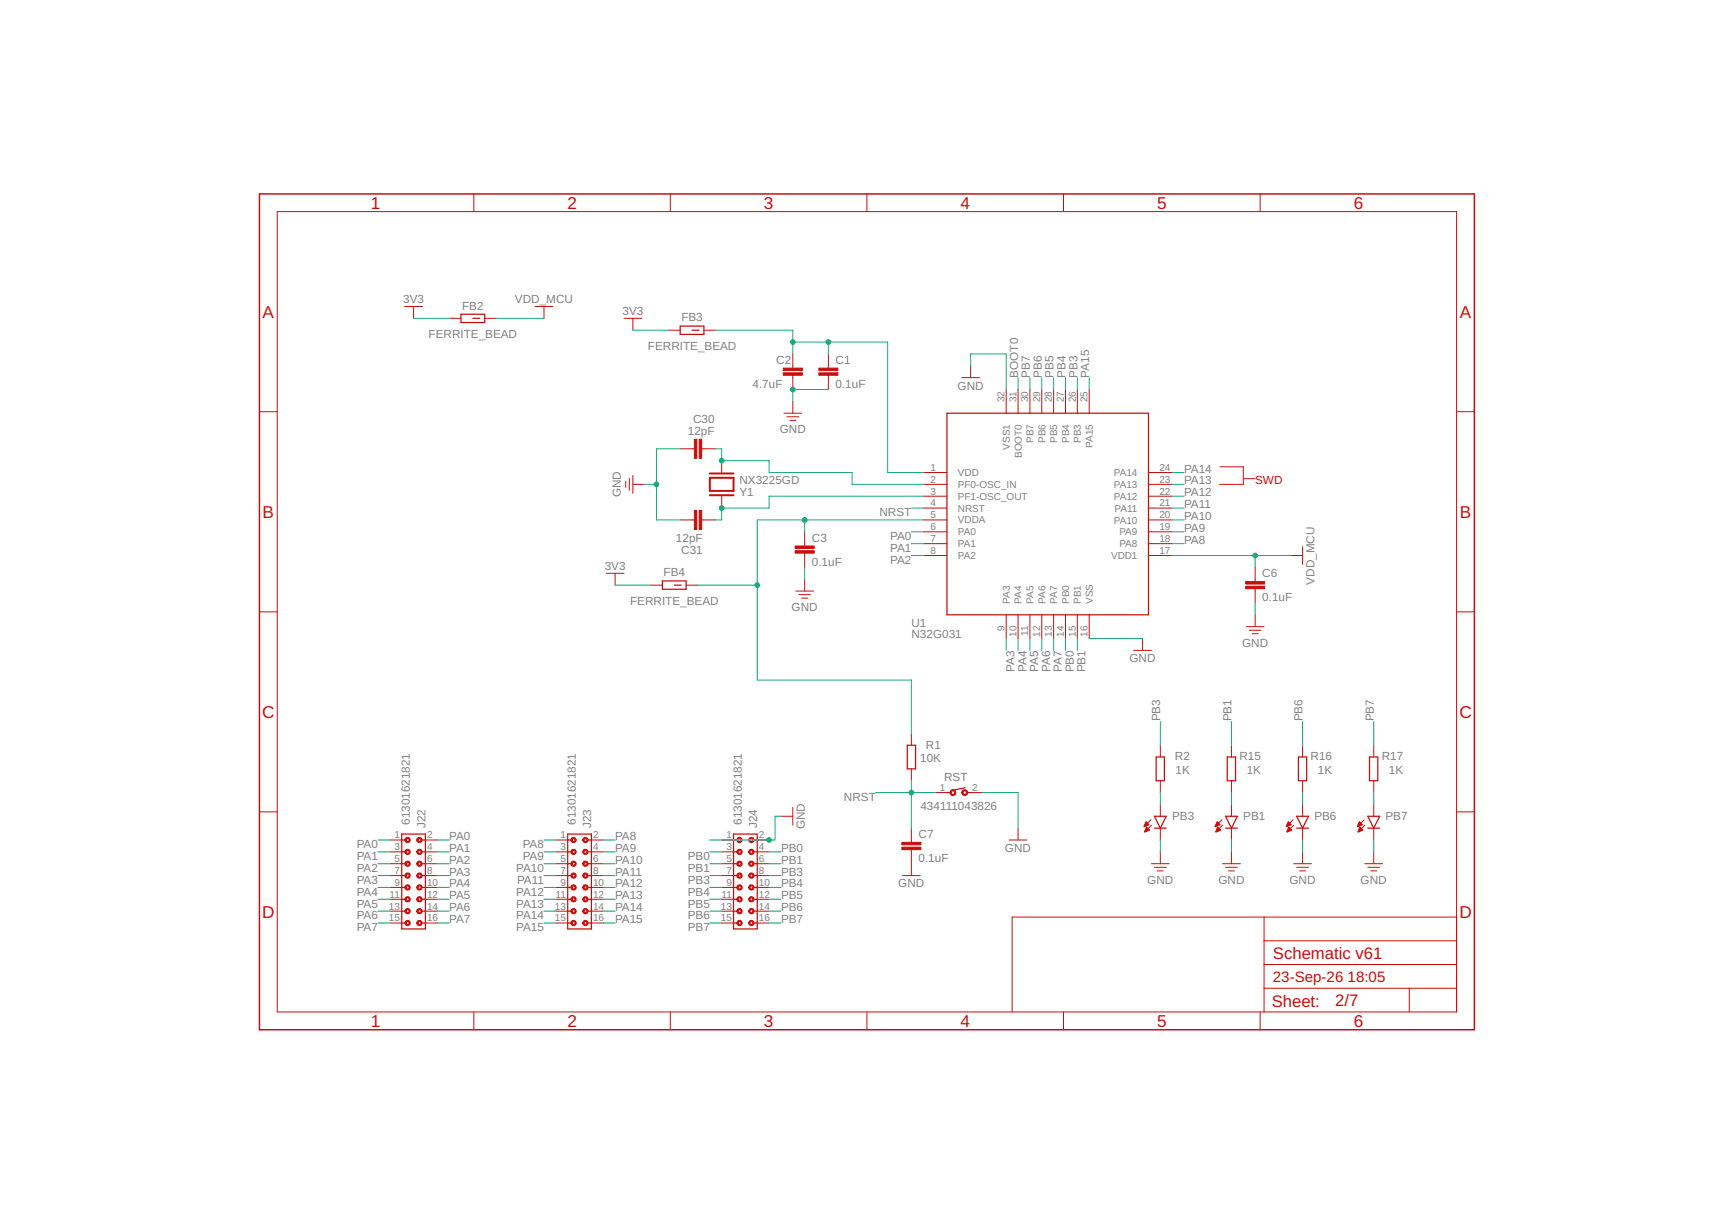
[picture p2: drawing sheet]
<svg xmlns="http://www.w3.org/2000/svg" width="297mm" height="210mm" viewBox="0 0 297 210" stroke-linecap="round" stroke-linejoin="round" font-family="sans-serif">
<g fill="none" stroke="#c90d0c" stroke-width=".17">
<path d="M47.5 36.3h202.2v137.1h-202.2zM81.2 33.2v3.1M114.9 33.2v3.1M148.6 33.2v3.1M182.3 33.2v3.1M216 33.2v3.1M69.4 52.5h3M70.9 52.5v2M77 54.5h2M83.1 54.5h2M91.7 52.5h3.1M93.2 52.5v2"/>
<path d="M107 54.5h3M108.5 54.5v2.1M114.6 56.6h2M120.6 56.6h2.1M44.5 70.5h3M116.6 76.9h2.4M120.2 76.9h2.5M123.7 78.9v2.1M134.4 70.8h3M134.9 71.4h2M135.4 72h1M135.9 60.6v2.5"/>
<path d="M135.9 64.3v2.4M135.9 68.8v2M142 60.6v2.5M142 64.3v2.4M164.8 64.7h3.1M166.4 62.7v2M172.5 66.7v4.1M174.5 66.7v4.1M176.5 66.7v4.1M178.6 66.7v4.1M180.6 66.7v4.1M182.6 66.7v4.1"/>
<path d="M184.7 66.7v4.1M186.7 66.7v4.1M209.1 80h4v3h-4.1M249.7 70.5h3M103.9 98.2h3.1M105.4 98.2v2.1M107.3 82.5v1M107.9 82v2M108.5 83h2M108.5 81.5v3M116.6 89.1h2.4M120.2 89.1h2.5"/>
<path d="M123.7 85v2.1M137.9 91.1v2.5M137.9 94.8v2.4M137.9 99.3v2M158.2 83h4.1M158.2 81h4.1M158.2 85h4.1M158.2 87.1h4.1M158.2 89.1h4.1M158.2 91.1h4.1M158.2 93.2h4.1M158.2 95.2h4.1"/>
<path d="M196.8 83h4.1M196.8 81h4.1M196.8 85h4.1M196.8 87.1h4.1M196.8 89.1h4.1M196.8 91.1h4.1M196.8 93.2h4.1M196.8 95.2h4.1M213.1 82h2M215.1 97.2v2.5M221.2 95.2h2.1M223.3 93.7v3"/>
<path d="M44.5 104.8h3M111.5 100.3h2M117.6 100.3h2M136.4 101.3h3M136.9 101.9h2M137.4 102.5h1M172.5 105.3v4.1M174.5 105.3v4.1M176.5 105.3v4.1M178.6 105.3v4.1M180.6 105.3v4.1M182.6 105.3v4.1"/>
<path d="M184.7 105.3v4.1M186.7 105.3v4.1M194.3 111.4h3.1M195.8 109.4v2M213.6 107.4h3.1M214.1 108h2.1M214.6 108.6h1M215.1 100.9v2.4M215.1 105.3v2.1M249.7 104.8h3M44.5 139.1h3M133.9 139.9h2"/>
<path d="M135.9 138.3v3.1M156.2 125.7v2M156.2 131.7v2.1M160.3 135.8h2M166.4 135.8h2M198.9 127.7v2M198.9 133.8v2M198.9 137.8v2.1M211.1 127.7v2M211.1 133.8v2M211.1 137.8v2.1M223.3 127.7v2"/>
<path d="M223.3 133.8v2M223.3 137.8v2.1M235.5 127.7v2M235.5 133.8v2M235.5 137.8v2.1M249.7 139.1h3M66.8 148h2.1M66.8 143.9h2.1M66.8 146h2.1M66.8 150h2.1M66.8 152.1h2.1M66.8 154.1h2.1"/>
<path d="M66.8 156.1h2.1M66.8 158.2h2.1M72.9 148h2.1M72.9 143.9h2.1M72.9 146h2.1M72.9 150h2.1M72.9 152.1h2.1M72.9 154.1h2.1M72.9 156.1h2.1M72.9 158.2h2.1M95.3 148h2M95.3 143.9h2"/>
<path d="M95.3 146h2M95.3 150h2M95.3 152.1h2M95.3 154.1h2M95.3 156.1h2M95.3 158.2h2M101.4 148h2M101.4 143.9h2M101.4 146h2M101.4 150h2M101.4 152.1h2M101.4 154.1h2"/>
<path d="M101.4 156.1h2M101.4 158.2h2M123.7 148h2M123.7 143.9h2M123.7 146h2M123.7 150h2M123.7 152.1h2M123.7 154.1h2M123.7 156.1h2M123.7 158.2h2M129.8 148h2M129.8 143.9h2"/>
<path d="M129.8 146h2M129.8 150h2M129.8 152.1h2M129.8 154.1h2M129.8 156.1h2M129.8 158.2h2M154.7 150h3M156.2 141.9v2.5M156.2 145.6v4.4M173 143.9h3M174.5 141.9v2M197.3 140.5l-1.2 1.1"/>
<path d="M197.4 148h3M197.4 141.4l-1.2 1.1M197.9 148.6h2M198.4 149.2h1M198.9 141.9v2M198.9 146v2M209.4 140.5l-1.1 1.1M209.5 148h3.1M209.5 141.4l-1.1 1.1M210.1 148.6h2M210.6 149.2h1M211.1 141.9v2"/>
<path d="M211.1 146v2M216.7 157.1v16.3M221.6 140.5l-1.1 1.1M221.7 148h3.1M221.7 141.4l-1.1 1.1M222.2 148.6h2.1M222.8 149.2h1M223.3 141.9v2M223.3 146v2M233.8 140.5l-1.1 1.1M233.9 148h3.1M233.9 141.4l-1.1 1.1"/>
<path d="M234.4 148.6h2.1M234.9 149.2h1.1M235.5 141.9v2M235.5 146v2M249.7 157.1h-76.2v16.3M81.2 173.4v3M114.9 173.4v3M148.6 173.4v3M182.3 173.4v3M216 173.4v3M216.7 169.3h33M216.7 165.3h33"/>
<path d="M216.7 161.2h33M241.6 169.3v4.1"/>
</g>
<path d="M44.5 33.2h208.2v143.2h-208.2z" fill="none" stroke="#c90d0c" stroke-width=".25"/>
<g fill="none" stroke="#c90d0c" stroke-width=".21">
<path d="M79 53.8h4.1v1.5h-4.1zM81 54.5h1.2M116.6 55.9h4v1.4h-4zM118.6 56.6h1.2M162.3 70.8h34.5v34.5h-34.5zM113.5 99.5h4.1v1.5h-4.1zM115.6 100.3h1.2M155.5 127.7h1.4v4h-1.4zM162.3 135.8h.6M165.4 135l-2.2 .4M165.8 135.8h.6M197.9 139.9h2l-1 2z"/>
<path d="M198.2 129.7h1.4v4.1h-1.4zM210.1 139.9h2l-1 2zM210.4 129.7h1.4v4.1h-1.4zM222.2 139.9h2.1l-1 2zM222.5 129.7h1.5v4.1h-1.5zM234.4 139.9h2.1l-1 2zM234.7 129.7h1.5v4.1h-1.5zM68.9 142.9h4v16.3h-4zM68.9 150h.6M68.9 148h.6M68.9 146h.6M68.9 143.9h.6"/>
<path d="M68.9 152.1h.6M68.9 158.2h.6M68.9 156.1h.6M68.9 154.1h.6M72.2 150h.7M72.2 148h.7M72.2 146h.7M72.2 143.9h.7M72.2 152.1h.7M72.2 158.2h.7M72.2 156.1h.7M72.2 154.1h.7"/>
<path d="M97.3 142.9h4.1v16.3h-4.1zM97.3 150h.7M97.3 148h.7M97.3 146h.7M97.3 143.9h.7M97.3 152.1h.7M97.3 158.2h.7M97.3 156.1h.7M97.3 154.1h.7M100.7 150h.7M100.7 148h.7M100.7 146h.7"/>
<path d="M100.7 143.9h.7M100.7 152.1h.7M100.7 158.2h.7M100.7 156.1h.7M100.7 154.1h.7M125.7 142.9h4.1v16.3h-4.1zM125.7 150h.7M125.7 148h.7M125.7 146h.7M125.7 143.9h.7M125.7 152.1h.7M125.7 158.2h.7"/>
<path d="M125.7 156.1h.7M125.7 154.1h.7M129.1 150h.7M129.1 148h.7M129.1 146h.7M129.1 143.9h.7M129.1 152.1h.7M129.1 158.2h.7M129.1 156.1h.7M129.1 154.1h.7M197.9 141.9h2M210.1 141.9h2"/>
<path d="M222.2 141.9h2.1M234.4 141.9h2.1"/>
</g>
<g fill="#c90d0c" stroke="#c90d0c" stroke-width=".17">
<path d="M140.4 63.9h3.2v.4h-3.2z"/>
<path d="M140.4 63.1h3.2v.4h-3.2z"/>
<path d="M134.3 63.9h3.2v.4h-3.2z"/>
<path d="M134.3 63.1h3.2v.4h-3.2z"/>
<path d="M136.3 94.4h3.3v.4h-3.3z"/>
<path d="M136.3 93.6h3.3v.4h-3.3z"/>
<path d="M213.5 100.5h3.3v.4h-3.3z"/>
<path d="M213.5 99.7h3.3v.4h-3.3z"/>
<path d="M154.6 145.2h3.2v.4h-3.2z"/>
<path d="M154.6 144.3h3.2v.5h-3.2z"/>
<path d="M119.8 75.3h.5v3.2h-.5z"/>
<path d="M119 75.3h.4v3.2h-.4z"/>
<path d="M119.8 87.5h.5v3.2h-.5z"/>
<path d="M119 87.5h.4v3.2h-.4z"/>
</g>
<g fill="#c90d0c" stroke="#c90d0c" stroke-width=".17">
<path d="M163 135.4a.51 .51 0 0 1 .8 .2 .51 .51 0 0 1-.4 .7 .51 .51 0 0 1-.6-.5h.2a.31 .31 0 0 1 .5-.2 .31 .31 0 0 1 0 .5 .31 .31 0 0 1-.5-.1v-.2h-.2z" fill-rule="evenodd"/>
<path d="M165 135.4a.51 .51 0 0 1 .8 .2 .51 .51 0 0 1-.3 .7 .51 .51 0 0 1-.7-.5h.3a.31 .31 0 0 1 .4-.2 .31 .31 0 0 1 .1 .5 .31 .31 0 0 1-.5-.1v-.2h-.3z" fill-rule="evenodd"/>
<path d="M196.4 140.8l.6 .5-.9 .4z" fill-rule="evenodd"/>
<path d="M196.5 141.7l.6 .5-.9 .4z" fill-rule="evenodd"/>
<path d="M208.6 140.8l.5 .5-.8 .4z" fill-rule="evenodd"/>
<path d="M208.7 141.7l.5 .5-.8 .4z" fill-rule="evenodd"/>
<path d="M220.8 140.8l.5 .5-.8 .4z" fill-rule="evenodd"/>
<path d="M220.9 141.7l.5 .5-.8 .4z" fill-rule="evenodd"/>
<path d="M233 140.8l.5 .5-.8 .4z" fill-rule="evenodd"/>
<path d="M233.1 141.7l.5 .5-.8 .4z" fill-rule="evenodd"/>
<path d="M71.6 149.7a.46 .46 0 0 1 .7 .1 .46 .46 0 0 1-.3 .7 .46 .46 0 0 1-.6-.5h.2a.26 .26 0 0 1 .4-.2 .26 .26 0 0 1 .1 .4 .26 .26 0 0 1-.4-.1l-.1-.1h-.2z" fill-rule="evenodd"/>
<path d="M71.6 147.6a.46 .46 0 0 1 .7 .2 .46 .46 0 0 1-.3 .6 .46 .46 0 0 1-.6-.4h.2a.26 .26 0 0 1 .4-.2 .26 .26 0 0 1 .1 .4 .26 .26 0 0 1-.4-.1l-.1-.1h-.2z" fill-rule="evenodd"/>
<path d="M71.6 145.6a.46 .46 0 0 1 .7 .2 .46 .46 0 0 1-.3 .6 .46 .46 0 0 1-.6-.4h.2a.26 .26 0 0 1 .4-.2 .26 .26 0 0 1 .1 .4 .26 .26 0 0 1-.4-.1l-.1-.1h-.2z" fill-rule="evenodd"/>
<path d="M71.6 143.6a.46 .46 0 0 1 .7 .1 .46 .46 0 0 1-.3 .7 .46 .46 0 0 1-.6-.5h.2a.26 .26 0 0 1 .4-.2 .26 .26 0 0 1 .1 .4 .26 .26 0 0 1-.4 0l-.1-.2h-.2z" fill-rule="evenodd"/>
<path d="M71.6 151.7a.46 .46 0 0 1 .7 .2 .46 .46 0 0 1-.3 .6 .46 .46 0 0 1-.6-.4h.2a.26 .26 0 0 1 .4-.3 .26 .26 0 0 1 .1 .4 .26 .26 0 0 1-.4 0l-.1-.1h-.2z" fill-rule="evenodd"/>
<path d="M69.6 143.6a.46 .46 0 0 1 .7 .1 .46 .46 0 0 1-.3 .7 .46 .46 0 0 1-.6-.5h.2a.26 .26 0 0 1 .4-.2 .26 .26 0 0 1 .1 .4 .26 .26 0 0 1-.5 0v-.2h-.2z" fill-rule="evenodd"/>
<path d="M69.6 145.6a.46 .46 0 0 1 .7 .2 .46 .46 0 0 1-.3 .6 .46 .46 0 0 1-.6-.4h.2a.26 .26 0 0 1 .4-.2 .26 .26 0 0 1 .1 .4 .26 .26 0 0 1-.5-.1v-.1h-.2z" fill-rule="evenodd"/>
<path d="M69.6 147.6a.46 .46 0 0 1 .7 .2 .46 .46 0 0 1-.3 .6 .46 .46 0 0 1-.6-.4h.2a.26 .26 0 0 1 .4-.2 .26 .26 0 0 1 .1 .4 .26 .26 0 0 1-.5-.1v-.1h-.2z" fill-rule="evenodd"/>
<path d="M69.6 149.7a.46 .46 0 0 1 .7 .1 .46 .46 0 0 1-.3 .7 .46 .46 0 0 1-.6-.5h.2a.26 .26 0 0 1 .4-.2 .26 .26 0 0 1 .1 .4 .26 .26 0 0 1-.5-.1v-.1h-.2z" fill-rule="evenodd"/>
<path d="M69.6 151.7a.46 .46 0 0 1 .7 .2 .46 .46 0 0 1-.3 .6 .46 .46 0 0 1-.6-.4h.2a.26 .26 0 0 1 .4-.3 .26 .26 0 0 1 .1 .4 .26 .26 0 0 1-.5 0v-.1h-.2z" fill-rule="evenodd"/>
<path d="M71.6 157.8a.46 .46 0 0 1 .7 .2 .46 .46 0 0 1-.3 .6 .46 .46 0 0 1-.6-.4h.2a.26 .26 0 0 1 .4-.3 .26 .26 0 0 1 .1 .4 .26 .26 0 0 1-.4 0l-.1-.1h-.2z" fill-rule="evenodd"/>
<path d="M71.6 155.8a.46 .46 0 0 1 .7 .1 .46 .46 0 0 1-.3 .7 .46 .46 0 0 1-.6-.5h.2a.26 .26 0 0 1 .4-.2 .26 .26 0 0 1 .1 .4 .26 .26 0 0 1-.4-.1l-.1-.1h-.2z" fill-rule="evenodd"/>
<path d="M71.6 153.7a.46 .46 0 0 1 .7 .2 .46 .46 0 0 1-.3 .6 .46 .46 0 0 1-.6-.4h.2a.26 .26 0 0 1 .4-.2 .26 .26 0 0 1 .1 .4 .26 .26 0 0 1-.4-.1l-.1-.1h-.2z" fill-rule="evenodd"/>
<path d="M69.6 153.7a.46 .46 0 0 1 .7 .2 .46 .46 0 0 1-.3 .6 .46 .46 0 0 1-.6-.4h.2a.26 .26 0 0 1 .4-.2 .26 .26 0 0 1 .1 .4 .26 .26 0 0 1-.5-.1v-.1h-.2z" fill-rule="evenodd"/>
<path d="M69.6 155.8a.46 .46 0 0 1 .7 .1 .46 .46 0 0 1-.3 .7 .46 .46 0 0 1-.6-.5h.2a.26 .26 0 0 1 .4-.2 .26 .26 0 0 1 .1 .4 .26 .26 0 0 1-.5-.1v-.1h-.2z" fill-rule="evenodd"/>
<path d="M69.6 157.8a.46 .46 0 0 1 .7 .2 .46 .46 0 0 1-.3 .6 .46 .46 0 0 1-.6-.4h.2a.26 .26 0 0 1 .4-.3 .26 .26 0 0 1 .1 .4 .26 .26 0 0 1-.5 0v-.1h-.2z" fill-rule="evenodd"/>
<path d="M100.1 149.7a.46 .46 0 0 1 .7 .1 .46 .46 0 0 1-.3 .7 .46 .46 0 0 1-.6-.5h.2a.25 .25 0 0 1 .3-.2 .25 .25 0 0 1 .1 .4 .25 .25 0 0 1-.4-.1v-.1h-.2z" fill-rule="evenodd"/>
<path d="M100.1 147.6a.46 .46 0 0 1 .7 .2 .46 .46 0 0 1-.3 .6 .46 .46 0 0 1-.6-.4h.2a.25 .25 0 0 1 .4-.2 .25 .25 0 0 1 0 .4 .25 .25 0 0 1-.4-.1v-.1h-.2z" fill-rule="evenodd"/>
<path d="M100.1 145.6a.46 .46 0 0 1 .7 .2 .46 .46 0 0 1-.3 .6 .46 .46 0 0 1-.6-.4h.2a.25 .25 0 0 1 .4-.2 .25 .25 0 0 1 0 .4 .25 .25 0 0 1-.4-.1v-.1h-.2z" fill-rule="evenodd"/>
<path d="M100.1 143.6a.46 .46 0 0 1 .7 .1 .46 .46 0 0 1-.3 .7 .46 .46 0 0 1-.6-.5h.2a.25 .25 0 0 1 .4-.2 .25 .25 0 0 1 0 .4 .25 .25 0 0 1-.4 0v-.2h-.2z" fill-rule="evenodd"/>
<path d="M100.1 151.7a.46 .46 0 0 1 .7 .2 .46 .46 0 0 1-.3 .6 .46 .46 0 0 1-.6-.4h.2a.25 .25 0 0 1 .3-.3 .25 .25 0 0 1 .1 .4 .25 .25 0 0 1-.4 0v-.1h-.2z" fill-rule="evenodd"/>
<path d="M98 143.6a.46 .46 0 0 1 .7 .1 .46 .46 0 0 1-.3 .7 .46 .46 0 0 1-.5-.5h.2a.25 .25 0 0 1 .3-.2 .25 .25 0 0 1 .1 .4 .25 .25 0 0 1-.4 0v-.2h-.2z" fill-rule="evenodd"/>
<path d="M98 145.6a.46 .46 0 0 1 .7 .2 .46 .46 0 0 1-.3 .6 .46 .46 0 0 1-.5-.4h.2a.25 .25 0 0 1 .3-.2 .25 .25 0 0 1 .1 .4 .25 .25 0 0 1-.4-.1v-.1h-.2z" fill-rule="evenodd"/>
<path d="M98 147.6a.46 .46 0 0 1 .7 .2 .46 .46 0 0 1-.3 .6 .46 .46 0 0 1-.5-.4h.2a.25 .25 0 0 1 .3-.2 .25 .25 0 0 1 .1 .4 .25 .25 0 0 1-.4-.1v-.1h-.2z" fill-rule="evenodd"/>
<path d="M98 149.7a.46 .46 0 0 1 .7 .1 .46 .46 0 0 1-.3 .7 .46 .46 0 0 1-.5-.5h.2a.25 .25 0 0 1 .3-.2 .25 .25 0 0 1 .1 .4 .25 .25 0 0 1-.4-.1v-.1h-.2z" fill-rule="evenodd"/>
<path d="M98 151.7a.46 .46 0 0 1 .7 .2 .46 .46 0 0 1-.3 .6 .46 .46 0 0 1-.5-.4h.2a.25 .25 0 0 1 .3-.3 .25 .25 0 0 1 .1 .4 .25 .25 0 0 1-.4 0v-.1h-.2z" fill-rule="evenodd"/>
<path d="M100.1 157.8a.46 .46 0 0 1 .7 .2 .46 .46 0 0 1-.3 .6 .46 .46 0 0 1-.6-.4h.2a.25 .25 0 0 1 .3-.3 .25 .25 0 0 1 .1 .4 .25 .25 0 0 1-.4 0v-.1h-.2z" fill-rule="evenodd"/>
<path d="M100.1 155.8a.46 .46 0 0 1 .7 .1 .46 .46 0 0 1-.3 .7 .46 .46 0 0 1-.6-.5h.2a.25 .25 0 0 1 .3-.2 .25 .25 0 0 1 .1 .4 .25 .25 0 0 1-.4-.1v-.1h-.2z" fill-rule="evenodd"/>
<path d="M100.1 153.7a.46 .46 0 0 1 .7 .2 .46 .46 0 0 1-.3 .6 .46 .46 0 0 1-.6-.4h.2a.25 .25 0 0 1 .3-.2 .25 .25 0 0 1 .1 .4 .25 .25 0 0 1-.4-.1v-.1h-.2z" fill-rule="evenodd"/>
<path d="M98 153.7a.46 .46 0 0 1 .7 .2 .46 .46 0 0 1-.3 .6 .46 .46 0 0 1-.5-.4h.2a.25 .25 0 0 1 .3-.2 .25 .25 0 0 1 .1 .4 .25 .25 0 0 1-.4-.1v-.1h-.2z" fill-rule="evenodd"/>
<path d="M98 155.8a.46 .46 0 0 1 .7 .1 .46 .46 0 0 1-.3 .7 .46 .46 0 0 1-.5-.5h.2a.25 .25 0 0 1 .3-.2 .25 .25 0 0 1 .1 .4 .25 .25 0 0 1-.4-.1v-.1h-.2z" fill-rule="evenodd"/>
<path d="M98 157.8a.46 .46 0 0 1 .7 .2 .46 .46 0 0 1-.3 .6 .46 .46 0 0 1-.5-.4h.2a.25 .25 0 0 1 .3-.3 .25 .25 0 0 1 .1 .4 .25 .25 0 0 1-.4 0v-.1h-.2z" fill-rule="evenodd"/>
<path d="M128.5 149.7a.46 .46 0 0 1 .7 .1 .46 .46 0 0 1-.3 .7 .46 .46 0 0 1-.6-.5h.2a.25 .25 0 0 1 .3-.3 .25 .25 0 0 1 .2 .4 .25 .25 0 0 1-.4 0l-.3-.1z" fill-rule="evenodd"/>
<path d="M128.5 147.6a.46 .46 0 0 1 .7 .2 .46 .46 0 0 1-.3 .6 .46 .46 0 0 1-.6-.4h.2a.25 .25 0 0 1 .3-.3 .25 .25 0 0 1 .2 .4 .25 .25 0 0 1-.4 0l-.1-.1h-.2z" fill-rule="evenodd"/>
<path d="M128.5 145.6a.46 .46 0 0 1 .7 .2 .46 .46 0 0 1-.3 .6 .46 .46 0 0 1-.6-.4h.2a.25 .25 0 0 1 .3-.3 .25 .25 0 0 1 .2 .4 .25 .25 0 0 1-.4 0l-.1-.1h-.2z" fill-rule="evenodd"/>
<path d="M128.5 143.6a.46 .46 0 0 1 .7 .1 .46 .46 0 0 1-.3 .7 .46 .46 0 0 1-.6-.5h.2a.25 .25 0 0 1 .3-.2 .25 .25 0 0 1 .2 .4 .25 .25 0 0 1-.4 0l-.1-.2h-.2z" fill-rule="evenodd"/>
<path d="M128.5 151.7a.46 .46 0 0 1 .7 .2 .46 .46 0 0 1-.3 .6 .46 .46 0 0 1-.6-.4h.2a.25 .25 0 0 1 .3-.3 .25 .25 0 0 1 .2 .4 .25 .25 0 0 1-.4 0l-.3-.1z" fill-rule="evenodd"/>
<path d="M126.5 143.6a.46 .46 0 0 1 .7 .1 .46 .46 0 0 1-.3 .7 .46 .46 0 0 1-.6-.5h.2a.25 .25 0 0 1 .3-.2 .25 .25 0 0 1 .1 .4 .25 .25 0 0 1-.4 0v-.2h-.2z" fill-rule="evenodd"/>
<path d="M126.5 145.6a.46 .46 0 0 1 .7 .2 .46 .46 0 0 1-.3 .6 .46 .46 0 0 1-.6-.4h.2a.25 .25 0 0 1 .3-.3 .25 .25 0 0 1 .1 .4 .25 .25 0 0 1-.4 0v-.1h-.2z" fill-rule="evenodd"/>
<path d="M126.5 147.6a.46 .46 0 0 1 .7 .2 .46 .46 0 0 1-.3 .6 .46 .46 0 0 1-.6-.4h.2a.25 .25 0 0 1 .3-.3 .25 .25 0 0 1 .1 .4 .25 .25 0 0 1-.4 0v-.1h-.2z" fill-rule="evenodd"/>
<path d="M126.5 149.7a.46 .46 0 0 1 .7 .1 .46 .46 0 0 1-.3 .7 .46 .46 0 0 1-.6-.5h.2a.25 .25 0 0 1 .3-.3 .25 .25 0 0 1 .1 .4 .25 .25 0 0 1-.4 0l-.2-.1z" fill-rule="evenodd"/>
<path d="M126.5 151.7a.46 .46 0 0 1 .7 .2 .46 .46 0 0 1-.3 .6 .46 .46 0 0 1-.6-.4h.2a.25 .25 0 0 1 .3-.3 .25 .25 0 0 1 .1 .4 .25 .25 0 0 1-.4 0l-.2-.1z" fill-rule="evenodd"/>
<path d="M128.5 157.8a.46 .46 0 0 1 .7 .2 .46 .46 0 0 1-.3 .6 .46 .46 0 0 1-.6-.4h.2a.25 .25 0 0 1 .3-.3 .25 .25 0 0 1 .2 .4 .25 .25 0 0 1-.4 0l-.3-.1z" fill-rule="evenodd"/>
<path d="M128.5 155.8a.46 .46 0 0 1 .7 .1 .46 .46 0 0 1-.3 .7 .46 .46 0 0 1-.6-.5h.2a.25 .25 0 0 1 .3-.3 .25 .25 0 0 1 .2 .4 .25 .25 0 0 1-.4 0l-.3-.1z" fill-rule="evenodd"/>
<path d="M128.5 153.7a.46 .46 0 0 1 .7 .2 .46 .46 0 0 1-.3 .6 .46 .46 0 0 1-.6-.4h.2a.25 .25 0 0 1 .3-.3 .25 .25 0 0 1 .2 .4 .25 .25 0 0 1-.4 0l-.3-.1z" fill-rule="evenodd"/>
<path d="M126.5 153.7a.46 .46 0 0 1 .7 .2 .46 .46 0 0 1-.3 .6 .46 .46 0 0 1-.6-.4h.2a.25 .25 0 0 1 .3-.3 .25 .25 0 0 1 .1 .4 .25 .25 0 0 1-.4 0l-.2-.1z" fill-rule="evenodd"/>
<path d="M126.5 155.8a.46 .46 0 0 1 .7 .1 .46 .46 0 0 1-.3 .7 .46 .46 0 0 1-.6-.5h.2a.25 .25 0 0 1 .3-.3 .25 .25 0 0 1 .1 .4 .25 .25 0 0 1-.4 0l-.2-.1z" fill-rule="evenodd"/>
<path d="M126.5 157.8a.46 .46 0 0 1 .7 .2 .46 .46 0 0 1-.3 .6 .46 .46 0 0 1-.6-.4h.2a.25 .25 0 0 1 .3-.3 .25 .25 0 0 1 .1 .4 .25 .25 0 0 1-.4 0l-.2-.1z" fill-rule="evenodd"/>
</g>
<path d="M121.7 81.9h4v2.2h-4zM121.7 81.1h4M121.7 84.9h4" fill="none" stroke="#c90d0c" stroke-width=".34"/>
<g fill="none" stroke="#0dab76" stroke-width=".17">
<path d="M70.9 54.5h6.1M85.1 54.5h8.1M108.5 56.6h6.1M122.7 56.6h13.2v4M135.9 58.6h16.2v22.4h6.1M142 58.6v2M116.6 76.9h-4.1v12.2h4.1M122.7 76.9h1v2h8.1v2.1h14.2v2h12.2M142 66.7h-6.1v2.1M166.4 62.7v-2.1h6.1v6.1M174.5 64.7v2M176.5 64.7v2"/>
<path d="M178.6 64.7v2M180.6 64.7v2M182.6 64.7v2M184.7 64.7v2M186.7 64.7v2M110.5 83h2M137.9 89.1v2M137.9 97.2v2.1M156.2 95.2h2M156.2 87.1h2M156.2 91.1h2M156.2 93.2h2"/>
<path d="M158.2 85h-26.4v2.1h-8.1v2h-1M158.2 89.1h-28.4v27.4h26.4v9.2M200.9 83h2M200.9 89.1h2M200.9 95.2h20.3M200.9 87.1h2M200.9 91.1h2M200.9 93.2h2M200.9 85h2M200.9 81h2M215.1 95.2v2M105.4 100.3h6.1"/>
<path d="M119.6 100.3h10.2M172.5 109.4v2M174.5 109.4v2M176.5 109.4v2M178.6 109.4v2M180.6 109.4v2M182.6 109.4v2M184.7 109.4v2M186.7 109.4h9.1M215.1 103.3v2M133.9 139.9h-1.1v4h-11.1M150.1 135.8h10.2"/>
<path d="M156.2 133.8v8.1M168.4 135.8h6.1v6.1M198.9 123.6v4.1M198.9 135.8v2M211.1 123.6v4.1M211.1 135.8v2M223.3 123.6v4.1M223.3 135.8v2M235.5 123.6v4.1M235.5 135.8v2M64.8 143.9h2M64.8 146h2"/>
<path d="M64.8 148h2M64.8 150h2M64.8 152.1h2M64.8 154.1h2M64.8 156.1h2M64.8 158.2h2M75 143.9h2M75 146h2M75 148h2M75 150h2M75 152.1h2M75 154.1h2"/>
<path d="M75 156.1h2M75 158.2h2M93.2 143.9h2.1M93.2 146h2.1M93.2 148h2.1M93.2 150h2.1M93.2 152.1h2.1M93.2 154.1h2.1M93.2 156.1h2.1M93.2 158.2h2.1M103.4 143.9h2M103.4 146h2"/>
<path d="M103.4 148h2M103.4 150h2M103.4 152.1h2M103.4 154.1h2M103.4 156.1h2M103.4 158.2h2M121.7 146h2M121.7 148h2M121.7 150h2M121.7 152.1h2M121.7 154.1h2M121.7 156.1h2"/>
<path d="M121.7 158.2h2M131.8 146h2.1M131.8 148h2.1M131.8 150h2.1M131.8 152.1h2.1M131.8 154.1h2.1M131.8 156.1h2.1M131.8 158.2h2.1M198.9 143.9v2.1M211.1 143.9v2.1M223.3 143.9v2.1M235.5 143.9v2.1"/>
</g>
<g fill="#0dab76" stroke="#0dab76" stroke-width=".17">
<circle cx="135.9" cy="66.7" r=".4"/>
<circle cx="112.5" cy="83" r=".4"/>
<circle cx="131.8" cy="143.9" r=".4"/>
<circle cx="215.1" cy="95.2" r=".4"/>
<circle cx="156.2" cy="135.8" r=".4"/>
<circle cx="123.7" cy="87.1" r=".4"/>
<circle cx="123.7" cy="78.9" r=".4"/>
<circle cx="137.9" cy="89.1" r=".4"/>
<circle cx="129.8" cy="100.3" r=".4"/>
<circle cx="142" cy="58.6" r=".4"/>
<circle cx="135.9" cy="58.6" r=".4"/>
</g>
<g font-size="2.9" fill="#c90d0c">
<text x="63.6" y="35.8">1</text>
<text x="97.3" y="35.8">2</text>
<text x="130.9" y="35.8">3</text>
<text x="164.6" y="35.8">4</text>
<text x="198.3" y="35.8">5</text>
<text x="232" y="35.8">6</text>
<text x="45" y="54.4">A</text>
<text x="250.2" y="54.4">A</text>
<text x="45" y="88.7">B</text>
<text x="250.2" y="88.7">B</text>
<text x="44.9" y="123">C</text>
<text x="250.1" y="123">C</text>
<text x="44.9" y="157.3">D</text>
<text x="250.1" y="157.3">D</text>
<text x="218.2" y="164.3">Schematic v61</text>
<text x="218" y="172.5">Sheet:</text>
<text x="228.8" y="172.4">2/7</text>
<text x="63.6" y="176">1</text>
<text x="97.3" y="176">2</text>
<text x="130.9" y="176">3</text>
<text x="164.6" y="176">4</text>
<text x="198.3" y="176">5</text>
<text x="232" y="176">6</text>
</g>
<g font-size="2.6" fill="#c90d0c">
<text x="218.2" y="168.3">23-Sep-26</text>
<text x="231" y="168.3">18:05</text>
</g>
<g font-size="2" fill="#808080">
<text x="69.1" y="51.9">3V3</text>
<text x="79.2" y="53">FB2</text>
<text x="88.3" y="51.9">VDD_MCU</text>
<text x="106.7" y="53.9">3V3</text>
<text x="73.5" y="57.9">FERRITE_BEAD</text>
<text x="111" y="59.9">FERRITE_BEAD</text>
<text x="116.8" y="55.1">FB3</text>
<text x="133.1" y="62.4">C2</text>
<text x="143.2" y="62.4">C1</text>
<text x="174.5" y="64.7" transform="rotate(-90 174.5 64.7)">BOOT0</text>
<text x="176.5" y="64.7" transform="rotate(-90 176.5 64.7)">PB7</text>
<text x="178.6" y="64.7" transform="rotate(-90 178.6 64.7)">PB6</text>
<text x="180.6" y="64.7" transform="rotate(-90 180.6 64.7)">PB5</text>
<text x="182.6" y="64.7" transform="rotate(-90 182.6 64.7)">PB4</text>
<text x="184.7" y="64.7" transform="rotate(-90 184.7 64.7)">PB3</text>
<text x="186.7" y="64.7" transform="rotate(-90 186.7 64.7)">PA15</text>
<text x="129" y="66.4">4.7uF</text>
<text x="143.2" y="66.4">0.1uF</text>
<text x="164.1" y="66.7">GND</text>
<text x="117.9" y="74.6">12pF</text>
<text x="118.8" y="72.5">C30</text>
<text x="133.7" y="74.3">GND</text>
<text x="126.7" y="83">NX3225GD</text>
<text x="202.9" y="83">PA13</text>
<text x="202.9" y="81">PA14</text>
<text x="106.4" y="85.2" transform="rotate(-90 106.4 85.2)">GND</text>
<text x="126.7" y="85">Y1</text>
<text x="150.7" y="88.5">NRST</text>
<text x="202.9" y="89.1">PA10</text>
<text x="202.9" y="87.1">PA11</text>
<text x="202.9" y="85">PA12</text>
<text x="115.9" y="92.8">12pF</text>
<text x="116.8" y="94.9">C31</text>
<text x="139.1" y="92.8">C3</text>
<text x="152.6" y="92.5">PA0</text>
<text x="152.6" y="94.6">PA1</text>
<text x="202.9" y="93.2">PA8</text>
<text x="202.9" y="91.1">PA9</text>
<text x="103.6" y="97.6">3V3</text>
<text x="113.7" y="98.7">FB4</text>
<text x="139.1" y="96.9">0.1uF</text>
<text x="152.6" y="96.6">PA2</text>
<text x="216.4" y="98.9">C6</text>
<text x="225.3" y="100.2" transform="rotate(-90 225.3 100.2)">VDD_MCU</text>
<text x="108" y="103.6">FERRITE_BEAD</text>
<text x="135.7" y="104.7">GND</text>
<text x="156.2" y="107.4">U1</text>
<text x="216.4" y="103">0.1uF</text>
<text x="156.2" y="109.4">N32G031</text>
<text x="193.6" y="113.5">GND</text>
<text x="212.9" y="110.8">GND</text>
<text x="173.9" y="115.1" transform="rotate(-90 173.9 115.1)">PA3</text>
<text x="175.9" y="115.1" transform="rotate(-90 175.9 115.1)">PA4</text>
<text x="177.9" y="115.1" transform="rotate(-90 177.9 115.1)">PA5</text>
<text x="180" y="115.1" transform="rotate(-90 180 115.1)">PA6</text>
<text x="182" y="115.1" transform="rotate(-90 182 115.1)">PA7</text>
<text x="184" y="115.2" transform="rotate(-90 184 115.2)">PB0</text>
<text x="186.1" y="115.2" transform="rotate(-90 186.1 115.2)">PB1</text>
<text x="198.9" y="123.6" transform="rotate(-90 198.9 123.6)">PB3</text>
<text x="211.1" y="123.6" transform="rotate(-90 211.1 123.6)">PB1</text>
<text x="223.3" y="123.6" transform="rotate(-90 223.3 123.6)">PB6</text>
<text x="235.4" y="123.6" transform="rotate(-90 235.4 123.6)">PB7</text>
<text x="157.7" y="130.5">10K</text>
<text x="158.7" y="128.3">R1</text>
<text x="201.4" y="130.3">R2</text>
<text x="212.4" y="130.3">R15</text>
<text x="224.6" y="130.3">R16</text>
<text x="236.8" y="130.3">R17</text>
<text x="144.6" y="137.2">NRST</text>
<text x="161.8" y="133.8">RST</text>
<text x="201.5" y="132.6">1K</text>
<text x="213.7" y="132.6">1K</text>
<text x="225.9" y="132.6">1K</text>
<text x="238.1" y="132.6">1K</text>
<text x="70.3" y="141.4" transform="rotate(-90 70.3 141.4)">61301621821</text>
<text x="72.9" y="141.9" transform="rotate(-90 72.9 141.9)">J22</text>
<text x="77" y="143.9">PA0</text>
<text x="98.7" y="141.4" transform="rotate(-90 98.7 141.4)">61301621821</text>
<text x="101.4" y="141.9" transform="rotate(-90 101.4 141.9)">J23</text>
<text x="105.4" y="143.9">PA8</text>
<text x="127.2" y="141.4" transform="rotate(-90 127.2 141.4)">61301621821</text>
<text x="129.8" y="141.9" transform="rotate(-90 129.8 141.9)">J24</text>
<text x="137.9" y="142.1" transform="rotate(-90 137.9 142.1)">GND</text>
<text x="157.4" y="143.6">C7</text>
<text x="157.8" y="138.9">434111043826</text>
<text x="200.9" y="140.5">PB3</text>
<text x="213.1" y="140.5">PB1</text>
<text x="225.3" y="140.5">PB6</text>
<text x="237.5" y="140.5">PB7</text>
<text x="61.1" y="145.4">PA0</text>
<text x="61.1" y="147.4">PA1</text>
<text x="61.1" y="149.4">PA2</text>
<text x="77" y="146">PA1</text>
<text x="77" y="148">PA2</text>
<text x="88.5" y="149.4">PA10</text>
<text x="89.6" y="145.4">PA8</text>
<text x="89.6" y="147.4">PA9</text>
<text x="105.4" y="146">PA9</text>
<text x="105.4" y="148">PA10</text>
<text x="117.9" y="147.4">PB0</text>
<text x="117.9" y="149.4">PB1</text>
<text x="133.9" y="146">PB0</text>
<text x="133.9" y="148">PB1</text>
<text x="157.4" y="147.7">0.1uF</text>
<text x="172.3" y="146">GND</text>
<text x="61.1" y="151.5">PA3</text>
<text x="61.1" y="153.5">PA4</text>
<text x="61.1" y="155.5">PA5</text>
<text x="77" y="150">PA3</text>
<text x="77" y="152.1">PA4</text>
<text x="77" y="154.1">PA5</text>
<text x="88.5" y="153.5">PA12</text>
<text x="88.5" y="155.5">PA13</text>
<text x="88.6" y="151.5">PA11</text>
<text x="105.4" y="150">PA11</text>
<text x="105.4" y="152.1">PA12</text>
<text x="105.4" y="154.1">PA13</text>
<text x="117.9" y="155.5">PB5</text>
<text x="117.9" y="153.5">PB4</text>
<text x="117.9" y="151.5">PB3</text>
<text x="133.9" y="154.1">PB5</text>
<text x="133.9" y="152.1">PB4</text>
<text x="133.9" y="150">PB3</text>
<text x="154" y="152.1">GND</text>
<text x="196.6" y="151.5">GND</text>
<text x="208.8" y="151.5">GND</text>
<text x="221" y="151.5">GND</text>
<text x="233.2" y="151.5">GND</text>
<text x="61.1" y="157.5">PA6</text>
<text x="61.1" y="159.6">PA7</text>
<text x="77" y="156.1">PA6</text>
<text x="77" y="158.2">PA7</text>
<text x="88.5" y="157.5">PA14</text>
<text x="88.5" y="159.6">PA15</text>
<text x="105.4" y="156.1">PA14</text>
<text x="105.4" y="158.2">PA15</text>
<text x="117.9" y="159.6">PB7</text>
<text x="117.9" y="157.5">PB6</text>
<text x="133.9" y="158.2">PB7</text>
<text x="133.9" y="156.1">PB6</text>
</g>
<text font-size="2" fill="#c90d0c" x="215.1" y="83">SWD</text>
<g font-size="1.7" fill="#808080">
<text x="172.2" y="68.9" transform="rotate(-90 172.2 68.9)">32</text>
<text x="174.2" y="68.9" transform="rotate(-90 174.2 68.9)">31</text>
<text x="176.2" y="68.9" transform="rotate(-90 176.2 68.9)">30</text>
<text x="178.3" y="68.9" transform="rotate(-90 178.3 68.9)">29</text>
<text x="180.3" y="68.9" transform="rotate(-90 180.3 68.9)">28</text>
<text x="182.3" y="68.9" transform="rotate(-90 182.3 68.9)">27</text>
<text x="184.4" y="68.9" transform="rotate(-90 184.4 68.9)">26</text>
<text x="186.4" y="68.9" transform="rotate(-90 186.4 68.9)">25</text>
<text x="173.1" y="77.1" transform="rotate(-90 173.1 77.1)">VSS1</text>
<text x="177.1" y="75.9" transform="rotate(-90 177.1 75.9)">PB7</text>
<text x="179.2" y="75.9" transform="rotate(-90 179.2 75.9)">PB6</text>
<text x="181.2" y="75.9" transform="rotate(-90 181.2 75.9)">PB5</text>
<text x="183.2" y="75.9" transform="rotate(-90 183.2 75.9)">PB4</text>
<text x="185.3" y="75.9" transform="rotate(-90 185.3 75.9)">PB3</text>
<text x="187.3" y="76.7" transform="rotate(-90 187.3 76.7)">PA15</text>
<text x="159.5" y="80.7">1</text>
<text x="159.5" y="82.7">2</text>
<text x="164.2" y="81.6">VDD</text>
<text x="164.2" y="83.6">PF0-OSC_IN</text>
<text x="175.1" y="78.5" transform="rotate(-90 175.1 78.5)">BOOT0</text>
<text x="190.9" y="83.6">PA13</text>
<text x="190.9" y="81.6">PA14</text>
<text x="198.7" y="82.7">23</text>
<text x="198.7" y="80.7">24</text>
<text x="159.5" y="84.7">3</text>
<text x="159.5" y="86.8">4</text>
<text x="159.5" y="88.8">5</text>
<text x="164.2" y="85.6">PF1-OSC_OUT</text>
<text x="164.2" y="87.7">NRST</text>
<text x="164.2" y="89.7">VDDA</text>
<text x="190.9" y="89.7">PA10</text>
<text x="190.9" y="85.6">PA12</text>
<text x="191" y="87.7">PA11</text>
<text x="198.7" y="88.8">20</text>
<text x="198.7" y="86.8">21</text>
<text x="198.7" y="84.7">22</text>
<text x="159.5" y="90.8">6</text>
<text x="159.5" y="92.9">7</text>
<text x="159.5" y="94.9">8</text>
<text x="164.2" y="91.7">PA0</text>
<text x="164.2" y="93.8">PA1</text>
<text x="164.2" y="95.8">PA2</text>
<text x="190.4" y="95.8">VDD1</text>
<text x="191.9" y="93.8">PA8</text>
<text x="191.9" y="91.7">PA9</text>
<text x="198.7" y="94.9">17</text>
<text x="198.7" y="92.9">18</text>
<text x="198.7" y="90.8">19</text>
<text x="173.1" y="103.5" transform="rotate(-90 173.1 103.5)">PA3</text>
<text x="175.1" y="103.5" transform="rotate(-90 175.1 103.5)">PA4</text>
<text x="177.1" y="103.5" transform="rotate(-90 177.1 103.5)">PA5</text>
<text x="179.2" y="103.5" transform="rotate(-90 179.2 103.5)">PA6</text>
<text x="181.2" y="103.5" transform="rotate(-90 181.2 103.5)">PA7</text>
<text x="183.2" y="103.5" transform="rotate(-90 183.2 103.5)">PB0</text>
<text x="185.3" y="103.5" transform="rotate(-90 185.3 103.5)">PB1</text>
<text x="187.3" y="103.5" transform="rotate(-90 187.3 103.5)">VSS</text>
<text x="172.2" y="108.2" transform="rotate(-90 172.2 108.2)">9</text>
<text x="174.2" y="109.1" transform="rotate(-90 174.2 109.1)">10</text>
<text x="176.2" y="109" transform="rotate(-90 176.2 109)">11</text>
<text x="178.3" y="109.1" transform="rotate(-90 178.3 109.1)">12</text>
<text x="180.3" y="109.1" transform="rotate(-90 180.3 109.1)">13</text>
<text x="182.3" y="109.1" transform="rotate(-90 182.3 109.1)">14</text>
<text x="184.4" y="109.1" transform="rotate(-90 184.4 109.1)">15</text>
<text x="186.4" y="109.1" transform="rotate(-90 186.4 109.1)">16</text>
<text x="161.1" y="135.5">1</text>
<text x="166.7" y="135.5">2</text>
<text x="67.6" y="143.7">1</text>
<text x="73.2" y="143.7">2</text>
<text x="96.1" y="143.7">1</text>
<text x="101.6" y="143.7">2</text>
<text x="124.5" y="143.7">1</text>
<text x="130.1" y="143.7">2</text>
<text x="67.6" y="145.7">3</text>
<text x="67.6" y="147.7">5</text>
<text x="67.6" y="149.8">7</text>
<text x="73.2" y="145.7">4</text>
<text x="73.2" y="147.7">6</text>
<text x="73.2" y="149.8">8</text>
<text x="96.1" y="145.7">3</text>
<text x="96.1" y="147.7">5</text>
<text x="96.1" y="149.8">7</text>
<text x="101.6" y="145.7">4</text>
<text x="101.6" y="147.7">6</text>
<text x="101.6" y="149.8">8</text>
<text x="124.5" y="145.7">3</text>
<text x="124.5" y="147.7">5</text>
<text x="124.5" y="149.8">7</text>
<text x="130.1" y="145.7">4</text>
<text x="130.1" y="147.7">6</text>
<text x="130.1" y="149.8">8</text>
<text x="66.7" y="155.8">13</text>
<text x="66.8" y="153.8">11</text>
<text x="67.6" y="151.8">9</text>
<text x="73.2" y="151.8">10</text>
<text x="73.2" y="153.8">12</text>
<text x="73.2" y="155.8">14</text>
<text x="95.1" y="155.8">13</text>
<text x="95.2" y="153.8">11</text>
<text x="96.1" y="151.8">9</text>
<text x="101.6" y="151.8">10</text>
<text x="101.6" y="153.8">12</text>
<text x="101.6" y="155.8">14</text>
<text x="123.5" y="155.8">13</text>
<text x="123.7" y="153.8">11</text>
<text x="124.5" y="151.8">9</text>
<text x="130.1" y="151.8">10</text>
<text x="130.1" y="153.8">12</text>
<text x="130.1" y="155.8">14</text>
<text x="66.7" y="157.9">15</text>
<text x="73.2" y="157.9">16</text>
<text x="95.1" y="157.9">15</text>
<text x="101.6" y="157.9">16</text>
<text x="123.5" y="157.9">15</text>
<text x="130.1" y="157.9">16</text>
</g>
</svg>
